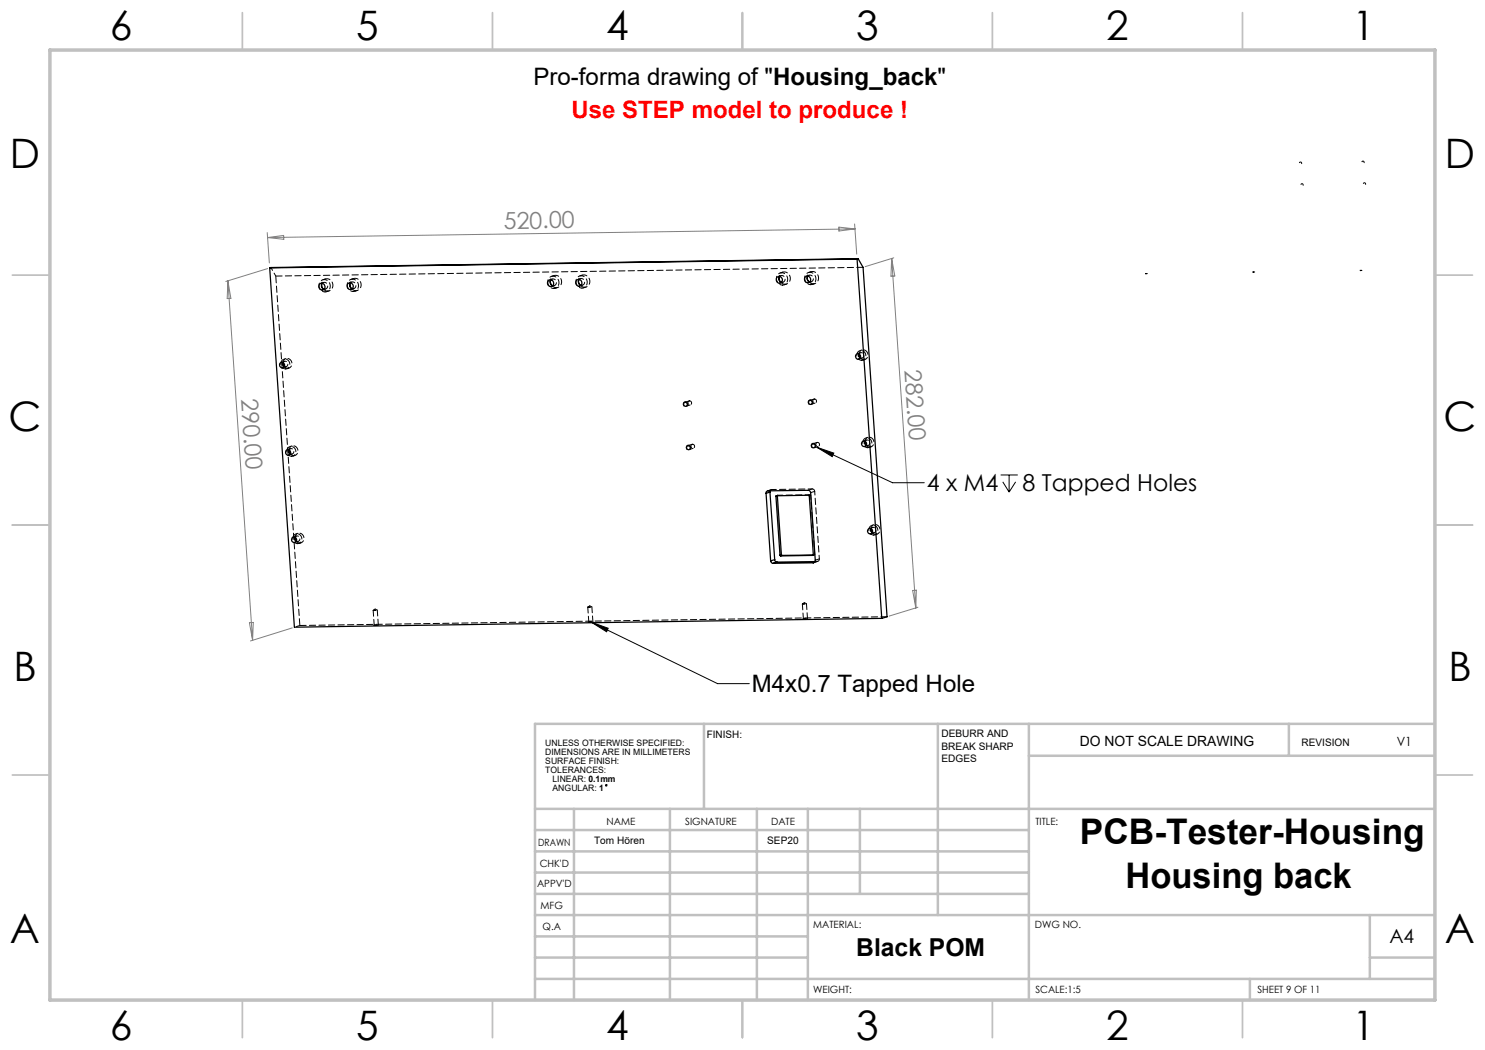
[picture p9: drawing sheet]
<svg xmlns="http://www.w3.org/2000/svg" width="297mm" height="210mm" viewBox="0 0 297 210" stroke-linecap="round" stroke-linejoin="round" font-family="sans-serif">
<g fill="none" stroke="#000" stroke-width=".2">
<path d="M163.4 89.5l15.1 7h6.4M163.4 89.5l3.4 1.1-.4 .7zM200.1 95h3.5M200.6 96.4l1.2 2M201.8 95v3.4M203.1 96.4l-1.3 2M118.3 124.5l3.3 1.2-.3 .7zM118.3 124.5l25.2 12.2h6.4"/>
<circle cx="121.3" cy="157.1" r=".16"/>
</g>
<path d="M229.1 54.8l.3-.1-.5 .1h.2M250.5 54.4h.4h-.5h.1M272 54.1h.3h-.4h.1" fill="none" stroke="#000" stroke-width=".2" stroke-dasharray="1.3 .6" stroke-dashoffset=".5" stroke-linecap="butt"/>
<path d="M260.1 32.4a.25 .25 0 0 1 .2 .3 .25 .25 0 0 1-.4 .1 .25 .25 0 0 1 .1-.4h.1M260.4 36.7a.25 .25 0 0 1 .2 .4 .25 .25 0 0 1-.4 .1 .25 .25 0 0 1 .1-.5h.1M272.6 32.2a.25 .25 0 0 1 .2 .4 .25 .25 0 0 1-.4 0 .25 .25 0 0 1 .1-.4h.1M272.9 36.5a.25 .25 0 0 1 .2 .4 .25 .25 0 0 1-.4 .1 .25 .25 0 0 1 .1-.4l.1-.1" fill="none" stroke="#000" stroke-width=".2" stroke-dasharray="1.3 .6" stroke-dashoffset=".7" stroke-linecap="butt"/>
<path d="M75 125.1l.8-.1-1 .1h.2M118 124.5l.7-.1h-1l.3 .1M160.9 123.8l.7-.1-1 .1h.3" fill="none" stroke="#000" stroke-width=".2" stroke-dasharray="1.3 .6" stroke-dashoffset=".6" stroke-linecap="butt"/>
<path d="M162.1 80a.5 .5 0 0 1 .4 .7 .5 .5 0 0 1-.8 .1 .5 .5 0 0 1 .3-.8h.1M137.1 80.4a.5 .5 0 0 1 .4 .7 .5 .5 0 0 1-.8 .1 .5 .5 0 0 1 .3-.8h.1M137.7 89a.5 .5 0 0 1 .4 .7 .5 .5 0 0 1-.8 .1 .5 .5 0 0 1 .3-.8h.1M162.7 88.7a.5 .5 0 0 1 .4 .7 .5 .5 0 0 1-.8 .1 .5 .5 0 0 1 .3-.8h.1" fill="none" stroke="#000" stroke-width=".2" stroke-dasharray="1.3 .6" stroke-dashoffset=".1" stroke-linecap="butt"/>
<g fill="none" stroke="#c0c0c0" stroke-width=".35">
<path d="M48.5 2.5v7.5M98.5 2.5v7.5M148.5 2.5v7.5M198.5 2.5v7.5M248.5 2.5v7.5M2.5 55h7.5M287 55h7.5M2.5 105h7.5M287 105h7.5M2.5 155h7.5M287 155h7.5M48.5 200v7.5"/>
<path d="M98.5 200v7.5M148.5 200v7.5M198.5 200v7.5M248.5 200v7.5"/>
</g>
<g fill="none" stroke="#c0c0c0" stroke-width=".5">
<path d="M140.8 144.8v17M187.6 144.8v38.2M205.8 144.8v55.2M205.8 151.2h81.2M257.8 144.8v6.4M287 144.8h-180v55.2M107 161.8h180M107 178.8h98.8M107 174.5h98.8M107 170.3h98.8M107 166h98.8M114.8 161.8v38.2"/>
<path d="M134 161.8v38.2M151.4 161.8v38.2M161.6 161.8v38.2M172 161.8v17M107 195.8h180M107 191.5h54.6M107 187.3h54.6M107 183h180M250 195.8v4.2M274 191.5h13M274 183v12.8"/>
</g>
<path d="M10 10h277v190h-277z" fill="none" stroke="#c0c0c0" stroke-width=".7"/>
<g fill="none" stroke="#808080" stroke-width=".2">
<path d="M45.6 56.2l4.9 71.8M45.6 56.2l.6 3.5h-.8zM53.4 46.5l.5 6.1M53.5 53.7l-8.3 2.6M53.5 47.5l3.2-.4 .1 .8zM167.8 45.4l3.2 .4-3.2 .4zM170.9 44.8l.4 6M171 45.8l-117.5 1.7M178.3 51.7l4.9 69.9M178.3 51.7l.7 3.5h-.8zM178.8 51.6l-5.8 1.7M182.5 118.1l.8-.1-.1 3.6z"/>
<path d="M49.9 124.6l.8-.1-.2 3.5zM58.5 125.6l-8.4 2.6M183.6 121.5l-5.8 1.7"/>
</g>
<path d="M118.3 124.5l3.3 1.2-.3 .7zM163.4 89.5l3.4 1.1-.4 .7z" fill="#000"/>
<g fill="none" stroke="#000" stroke-width=".25">
<path d="M53.9 53.6l5 71.8 117.5-1.7M64.3 57l.2 .7M64.5 56.6l-.1 .2a.75 .75 0 0 0 .4 1M70 56.9l.2 .7M70.1 56.6l-.1 .3a.71 .71 0 0 0 .5 .8M110 56.3l.3 .7M110.2 56l-.1 .1a.69 .69 0 0 0 .5 1M115.7 56.2l.2 .7M115.9 55.9l-.1 .1a.71 .71 0 0 0 .4 1.1M155.8 55.6l.2 .7M155.9 55.3l-.1 .3a.71 .71 0 0 0 .5 .9M161.4 55.5l.2 .7"/>
<path d="M161.6 55.2l-.2 .6 .2 .4 .4 .2M171.4 51.8l-117.5 1.8M171.4 51.8l5 71.9M171.6 51.7l-117.7 1.9M171.6 51.7l-.2 .1M171.6 51.7l1 1.8 4.8 69.9-1 .3M56.6 72.6l.2 .7M56.6 72.5v.6l.3 .2M171.8 70.9l.2 .6M171.8 70.8l-.1 .3 .3 .5M57.8 90.1l.2 .6M57.8 90v.5l.3 .3"/>
<path d="M153.2 98.7v-.3l.3-.2 8.2-.1 .3 .2 1.1 13.7-.1 .3-.4 .3M153.2 98.7l.9 13.5M154 98.4l.9 13.5M154 98.4l-.8 .3M154.1 98.2l-.1 .2M155.2 99.3v-.1l6.7-.1 .8 11.8-.1 .2M155.2 99.3l.8 11.7M155.5 99.2h.1M155.5 99.2l-.3 .1M155.5 99.2l.8 11.8M173 88.4l.2 .6M173 88.3l-.1 .3 .3 .5"/>
<path d="M59 107.6l.2 .6M59 107.4v.2a.54 .54 0 0 0 .3 .7M154.1 112.2l.2 .3 .3 .2M154.9 111.9l.1 .3 .4 .2M154.9 111.9l-.8 .3M155.4 112.4l-.8 .3M156 111l.1 .2M156.3 111l.1 .1M156.3 111h-.3M156.4 111.1l-.3 .1M162.6 111.1l-6.5 .1M162.6 111v.1"/>
<path d="M162.6 112.6l-8 .1M162.7 111l-6.3 .1M162.8 112.5l-.2 .1M163 112.3l-7.6 .1M174.2 105.8l.2 .7M174.2 105.7l-.1 .3 .3 .5"/>
<circle cx="64.4" cy="57.4" r=".65"/>
<circle cx="70" cy="57.3" r=".64"/>
<circle cx="110.1" cy="56.7" r=".65"/>
<circle cx="115.8" cy="56.6" r=".65"/>
<circle cx="155.9" cy="56" r=".64"/>
<circle cx="161.5" cy="55.9" r=".65"/>
<circle cx="56.4" cy="73" r=".54"/>
<circle cx="171.6" cy="71.3" r=".54"/>
<circle cx="57.6" cy="90.5" r=".53"/>
<circle cx="137.1" cy="80.9" r=".4"/>
<circle cx="137.7" cy="89.5" r=".39"/>
<circle cx="162.1" cy="80.5" r=".4"/>
<circle cx="162.7" cy="89.1" r=".4"/>
<circle cx="172.8" cy="88.8" r=".53"/>
<circle cx="58.8" cy="108" r=".53"/>
<circle cx="174" cy="106.2" r=".53"/>
</g>
<g fill="none" stroke="#000" stroke-width=".2" stroke-dasharray="1.3 .6">
<path d="M64.6 58l.5-.2M64.7 56.5l-.5 .2M65 57.8h-.2M65.1 55.8l-.5 .2M65.3 58.3l.5-.1M70.2 57.9l.6-.2M70.4 56.4l-.6 .2M70.6 57.7h-.1M70.7 55.7l-.5 .2M70.9 58.3l.6-.2M110.3 57.3l.6-.2M110.5 55.8l-.6 .2"/>
<path d="M110.7 57.1h-.1M110.8 55.1l-.5 .2M111 57.7l.6-.2M116 57.2l.5-.2M116.1 55.7l-.5 .2M116.4 57.1l-.2-.1M116.5 55l-.6 .2M116.7 57.6l.5-.2M156.1 56.6l.5-.2M156.2 55.1l-.5 .2M156.5 56.5h-.2M156.6 54.4l-.6 .2"/>
<path d="M156.8 57l.5-.2M161.7 56.5l.6-.1M161.9 55l-.6 .2M162.1 56.4h-.1M162.2 54.3l-.5 .2M162.4 56.9l.6-.2M172.6 53.5l-117.4 1.7M57.1 73.4l-.2-.1M57.2 71.7l-.4 .1M57.4 73.8l.4-.2M172.3 71.6h-.2M172.4 70l-.4 .1"/>
<path d="M172.6 72l.4-.1M58.3 90.8h-.2M58.4 89.2l-.4 .1M58.6 91.2l.4-.1M154.4 97.9l-.3 .2M155.3 99.1h.3M155.5 99.1h-.2M155.6 99.1h-.1M161.9 99.2l.2-.1M162 99h-.3M162.1 99.1l-.1-.1M173.5 89.1h-.2"/>
<path d="M173.6 87.5l-.4 .1M173.8 89.5l.4-.1M59.5 108.3l-.2-.1M59.6 106.7l-.4 .1M59.8 108.7l.4-.1M162.6 111.1l.3-.1M162.6 111h.2M162.8 111l.1-.2M162.8 111h-.1M162.9 112.5l.6-.2M162.9 110.8l-.2 .1M163 112.3h.5"/>
<path d="M174.7 106.6l-.2-.1M174.8 104.9l-.4 .2M175 107l.4-.2M75 121.8l-.4 .3M75.5 122l-.5-.2M117.9 121.2l-.3 .2M118.4 121.4l-.5-.2M160.9 120.5l-.4 .3M161.3 120.7l-.4-.2M177.4 123.3l-117.4 1.8"/>
</g>
<g fill="none" stroke="#000" stroke-width=".2" stroke-dasharray="1.3 .6" stroke-dashoffset=".5">
<path d="M56.6 72.5a.54 .54 0 0 1 .9 .1 .54 .54 0 0 1-.4 .8M57.1 73.8a.95 .95 0 0 1-.9-1.3 .95 .95 0 0 1 1.6-.2 .96 .96 0 0 1-.7 1.5M57.6 73.7l-.6-.2-.2-.3M171.8 70.8a.54 .54 0 0 1 .9 0 .54 .54 0 0 1-.4 .8M172.3 72.1a.95 .95 0 0 1-.9-1.4 .95 .95 0 0 1 1.6-.1 .96 .96 0 0 1-.7 1.5M172.8 71.9l-.6-.1-.2-.3M57.8 90a.54 .54 0 0 1 .9 0 .54 .54 0 0 1-.4 .8M58.3 91.3a.95 .95 0 0 1-.9-1.4 .95 .95 0 0 1 1.6-.1 .96 .96 0 0 1-.7 1.5M58.8 91.1l-.6-.1-.2-.3M162.1 99.1l.8 11.7M173 88.2a.54 .54 0 0 1 .9 .1 .54 .54 0 0 1-.4 .8M173.5 89.5a.95 .95 0 0 1-.9-1.3 .95 .95 0 0 1 1.6-.2 .96 .96 0 0 1-.7 1.5"/>
<path d="M174 89.4l-.6-.2-.2-.2M59 107.4a.54 .54 0 0 1 .9 .1 .54 .54 0 0 1-.4 .8M59.5 108.7a.95 .95 0 0 1-.9-1.3 .95 .95 0 0 1 1.6-.2 .96 .96 0 0 1-.7 1.5M60 108.6l-.6-.2-.2-.2M163.9 111.8l-1-13.5M174.2 105.7a.54 .54 0 0 1 .9 .1 .54 .54 0 0 1-.4 .8M174.7 107a.95 .95 0 0 1-.9-1.3 .95 .95 0 0 1 1.6-.2 .96 .96 0 0 1-.7 1.5M175.2 106.9l-.6-.2-.2-.2"/>
</g>
<g fill="none" stroke="#000" stroke-width=".2" stroke-dasharray="1.3 .6" stroke-dashoffset=".4">
<path d="M56.6 72.6a.93 .93 0 0 1 1.1-.9 .93 .93 0 0 1 .7 1.3 .85 .85 0 0 1-.8 .7M162.8 79.8l-.8 .3M162.9 79.8a.4 .4 0 0 0-.4 .6 .4 .4 0 0 0 .7 .1 .4 .4 0 0 0-.1-.7h-.2M171.8 70.9a.93 .93 0 0 1 1.1-.9 .93 .93 0 0 1 .7 1.3 .85 .85 0 0 1-.8 .6M57.8 90.1a.93 .93 0 0 1 1.1-.9 .93 .93 0 0 1 .7 1.3 .85 .85 0 0 1-.8 .6M137.2 81.2l.9-.2M137.8 89.9l.9-.2M137.8 80.2l-.8 .3M137.9 80.2a.4 .4 0 0 0-.3 .5 .4 .4 0 0 0 .6 .2 .4 .4 0 0 0-.1-.7h-.2M138.4 88.9l-.8 .2M138.5 88.8a.4 .4 0 0 0-.4 .6 .4 .4 0 0 0 .7 .1 .4 .4 0 0 0-.1-.6l-.2-.1M153.6 98.2l.8-.3"/>
<path d="M154.3 97.9l-.8 .3M162.1 98.5l.8-.2M162.2 80.9l.9-.3M162.5 97.8l-.8 .2M162.5 97.8l-8.1 .1M162.8 89.5l.9-.2M162.9 98.3l-.1-.4-.3-.1M163.4 88.5l-.8 .3M163.5 88.5a.4 .4 0 0 0-.4 .5 .4 .4 0 0 0 .7 .2 .4 .4 0 0 0-.1-.7h-.2M173 88.3a.93 .93 0 0 1 1.1-.8 .93 .93 0 0 1 .7 1.3 .85 .85 0 0 1-.8 .6M59 107.5a.93 .93 0 0 1 1.1-.8 .93 .93 0 0 1 .7 1.3 .85 .85 0 0 1-.8 .6M162.8 112.5l.8-.2"/>
<path d="M163.5 112.3l.3-.2 .1-.3M163.9 111.8l-.8 .2M174.2 105.8a.93 .93 0 0 1 1.1-.9 .93 .93 0 0 1 .7 1.3 .85 .85 0 0 1-.8 .7"/>
</g>
<g fill="none" stroke="#000" stroke-width=".2" stroke-dasharray="1.3 .6" stroke-dashoffset=".3">
<path d="M64.5 56.6a.67 .67 0 0 1 1 .3 .67 .67 0 0 1-.5 .9M70.1 56.6a.67 .67 0 0 1 1.1 .2 .67 .67 0 0 1-.6 .9M110.2 56a.67 .67 0 0 1 1 .2 .67 .67 0 0 1-.5 .9M115.9 55.9a.67 .67 0 0 1 1 .2 .67 .67 0 0 1-.5 1M156 55.3a.67 .67 0 0 1 1 .2 .67 .67 0 0 1-.5 1M161.6 55.2a.67 .67 0 0 1 1 .3 .67 .67 0 0 1-.5 .9M56.6 73.5l.6-.2M56.9 72.3l-.6 .2M171.8 71.8l.6-.2M172.1 70.5l-.6 .2M57.8 91l.6-.2M58.1 89.7l-.6 .2"/>
<path d="M155.6 99.1l6.4-.1M173 89.3l.6-.2M173.3 88l-.6 .2M59 108.5l.6-.2M59.3 107.2l-.6 .2M174.2 106.8l.6-.2M174.5 105.5l-.6 .2"/>
</g>
<path d="M65 58.4a1.21 1.21 0 0 1-1.2-1.4 1.21 1.21 0 0 1 1.5-1 1.24 1.24 0 0 1 .8 1.3 1.24 1.24 0 0 1-1.1 1.1M70.7 58.3a1.21 1.21 0 0 1-1.3-1.4 1.21 1.21 0 0 1 1.5-1 1.24 1.24 0 0 1 .8 1.3 1.24 1.24 0 0 1-1 1.1M110.8 57.7a1.21 1.21 0 0 1-1.3-1.4 1.21 1.21 0 0 1 1.5-1 1.24 1.24 0 0 1 .8 1.3 1.24 1.24 0 0 1-1 1.1M116.4 57.6a1.21 1.21 0 0 1-1.2-1.3 1.21 1.21 0 0 1 1.5-1.1 1.24 1.24 0 0 1 .7 1.3 1.24 1.24 0 0 1-1 1.1M156.5 57a1.21 1.21 0 0 1-1.2-1.3 1.21 1.21 0 0 1 1.5-1.1 1.24 1.24 0 0 1 .7 1.3 1.24 1.24 0 0 1-1 1.1M162.1 56.9a1.21 1.21 0 0 1-1.2-1.3 1.21 1.21 0 0 1 1.5-1 1.24 1.24 0 0 1 .8 1.3 1.24 1.24 0 0 1-1.1 1" fill="none" stroke="#000" stroke-width=".2" stroke-dasharray="1.3 .6" stroke-dashoffset=".7"/>
<path d="M55.2 55.2l-1-1.7M65.5 58.2l-.6-.1-.4-.4M71.2 58.1l-.6-.1-.4-.4M111.3 57.5l-.6-.1-.4-.4M116.9 57.5l-.6-.2-.4-.4M157 56.9l-.6-.2-.4-.4M162.7 56.8l-.6-.2-.4-.4M60 125.1l-1.1 .3" fill="none" stroke="#000" stroke-width=".2" stroke-dasharray="1.3 .6" stroke-dashoffset=".6"/>
<path d="M64.3 56.9a1.15 1.15 0 0 1 1.3-1.2 1.15 1.15 0 0 1 1 1.5 1.09 1.09 0 0 1-1.1 1M70 56.9a1.15 1.15 0 0 1 1.3-1.2 1.15 1.15 0 0 1 .9 1.4 1.1 1.1 0 0 1-1 1M110.1 56.3a1.15 1.15 0 0 1 1.3-1.2 1.15 1.15 0 0 1 .9 1.4 1.1 1.1 0 0 1-1 1M115.7 56.2a1.15 1.15 0 0 1 1.3-1.2 1.15 1.15 0 0 1 1 1.5 1.1 1.1 0 0 1-1.1 1M155.8 55.6a1.15 1.15 0 0 1 1.3-1.2 1.15 1.15 0 0 1 1 1.5 1.1 1.1 0 0 1-1.1 1M161.5 55.5a1.15 1.15 0 0 1 1.2-1.2 1.15 1.15 0 0 1 1 1.5 1.1 1.1 0 0 1-1 1M74.7 122.1l.8-.1-.8 .1M74.9 125h.8h-.8M117.6 121.4h.8h-.8M117.8 124.4h.8h-.8M160.5 120.8l.8-.1-.8 .1M160.7 123.8l.8-.1-.8 .1" fill="none" stroke="#000" stroke-width=".2" stroke-dasharray="1.3 .6" stroke-dashoffset=".8"/>
<path d="M60 125.1l-4.8-69.9" fill="none" stroke="#000" stroke-width=".2" stroke-dasharray="1.3 .6" stroke-dashoffset="-.1"/>
<path d="M74.6 122.1l.2 3M75.7 125l-.2-3M117.6 121.4l.2 3M118.6 124.4l-.2-3M160.5 120.8l.2 3M161.5 123.7l-.2-3" fill="none" stroke="#000" stroke-width=".2" stroke-dasharray="1.3 .6" stroke-dashoffset=".1"/>
<g font-size="8.1">
<text x="22" y="8">6</text>
<text x="71.2" y="8">5</text>
<text x="121.2" y="8">4</text>
<text x="171.3" y="8">3</text>
<text x="221.3" y="8">2</text>
<text x="270.5" y="8">1</text>
<text x="2" y="33.6">D</text>
<text x="289" y="33.6">D</text>
<text x="1.7" y="86.1">C</text>
<text x="288.7" y="86.1">C</text>
<text x="2.7" y="136.1">B</text>
<text x="289.7" y="136.1">B</text>
<text x="2" y="188.6">A</text>
<text x="289" y="188.6">A</text>
<text x="22" y="208">6</text>
<text x="71.2" y="208">5</text>
<text x="121.2" y="208">4</text>
<text x="171.3" y="208">3</text>
<text x="221.3" y="208">2</text>
<text x="270.5" y="208">1</text>
</g>
<g font-size="7.1">
<text x="216" y="168.9">PCB-Tester-Housing</text>
<text x="225.1" y="177.5">Housing back</text>
</g>
<text font-size="4.9" x="171.2" y="191.1">Black POM</text>
<g font-size="4.8">
<text x="106.7" y="17">Pro-forma drawing of &quot;Housing_back&quot;</text>
<text x="150.4" y="138.4">M4x0.7 Tapped Hole</text>
</g>
<text font-size="4.8" fill="#f00" x="114.3" y="23.5">Use STEP model to produce !</text>
<g font-size="4.7" fill="#808080">
<text x="100.8" y="45.8" transform="rotate(-1 100.8 45.8)">520.00</text>
<text x="180.9" y="74" transform="rotate(86 180.9 74)">282.00</text>
<text x="48.2" y="79.8" transform="rotate(86 48.2 79.8)">290.00</text>
</g>
<g font-size="4.7">
<text x="185.4" y="98.3">4 x M4</text>
<text x="204.5" y="98.3">8 Tapped Holes</text>
</g>
<text font-size="3.9" x="277.9" y="188.5">A4</text>
<text font-size="2.8" x="216" y="149.1">DO NOT SCALE DRAWING</text>
<text font-size="2.5" x="279.3" y="149.1">V1</text>
<g font-size="2.1">
<text x="141.4" y="147.6">FINISH:</text>
<text x="188.3" y="147.5">DEBURR AND</text>
<text x="188.3" y="150">BREAK SHARP</text>
<text x="260.3" y="149.1">REVISION</text>
<text x="188.3" y="152.5">EDGES</text>
<text x="118.8" y="168.8">Tom Hören</text>
<text x="153.5" y="168.8">SEP20</text>
</g>
<g font-size="2">
<text x="121.3" y="165">NAME</text>
<text x="137" y="164.9">SIGNATURE</text>
<text x="154.2" y="164.9">DATE</text>
<text x="207.1" y="164.9">TITLE:</text>
<text x="107.6" y="169.1">DRAWN</text>
<text x="107.9" y="173.3">CHK'D</text>
<text x="107.4" y="177.4">APPV'D</text>
<text x="108.1" y="181.8">MFG</text>
<text x="108.5" y="186">Q.A</text>
<text x="162.6" y="185.5">MATERIAL:</text>
<text x="207" y="185.5">DWG NO.</text>
<text x="162.6" y="198.5">WEIGHT:</text>
<text x="207.1" y="198.6">SCALE:1:5</text>
<text x="251.5" y="198.6">SHEET 9 OF 11</text>
</g>
<g font-size="1.8">
<text x="109.1" y="149.3">UNLESS OTHERWISE SPECIFIED:</text>
<text x="109.1" y="151">DIMENSIONS ARE IN MILLIMETERS</text>
<text x="109.1" y="152.8">SURFACE FINISH:</text>
<text x="109.1" y="154.6">TOLERANCES:</text>
<text x="110.5" y="156.3">LINEAR: 0.1mm</text>
<text x="110.5" y="158.1">ANGULAR: 1</text>
</g>
</svg>
